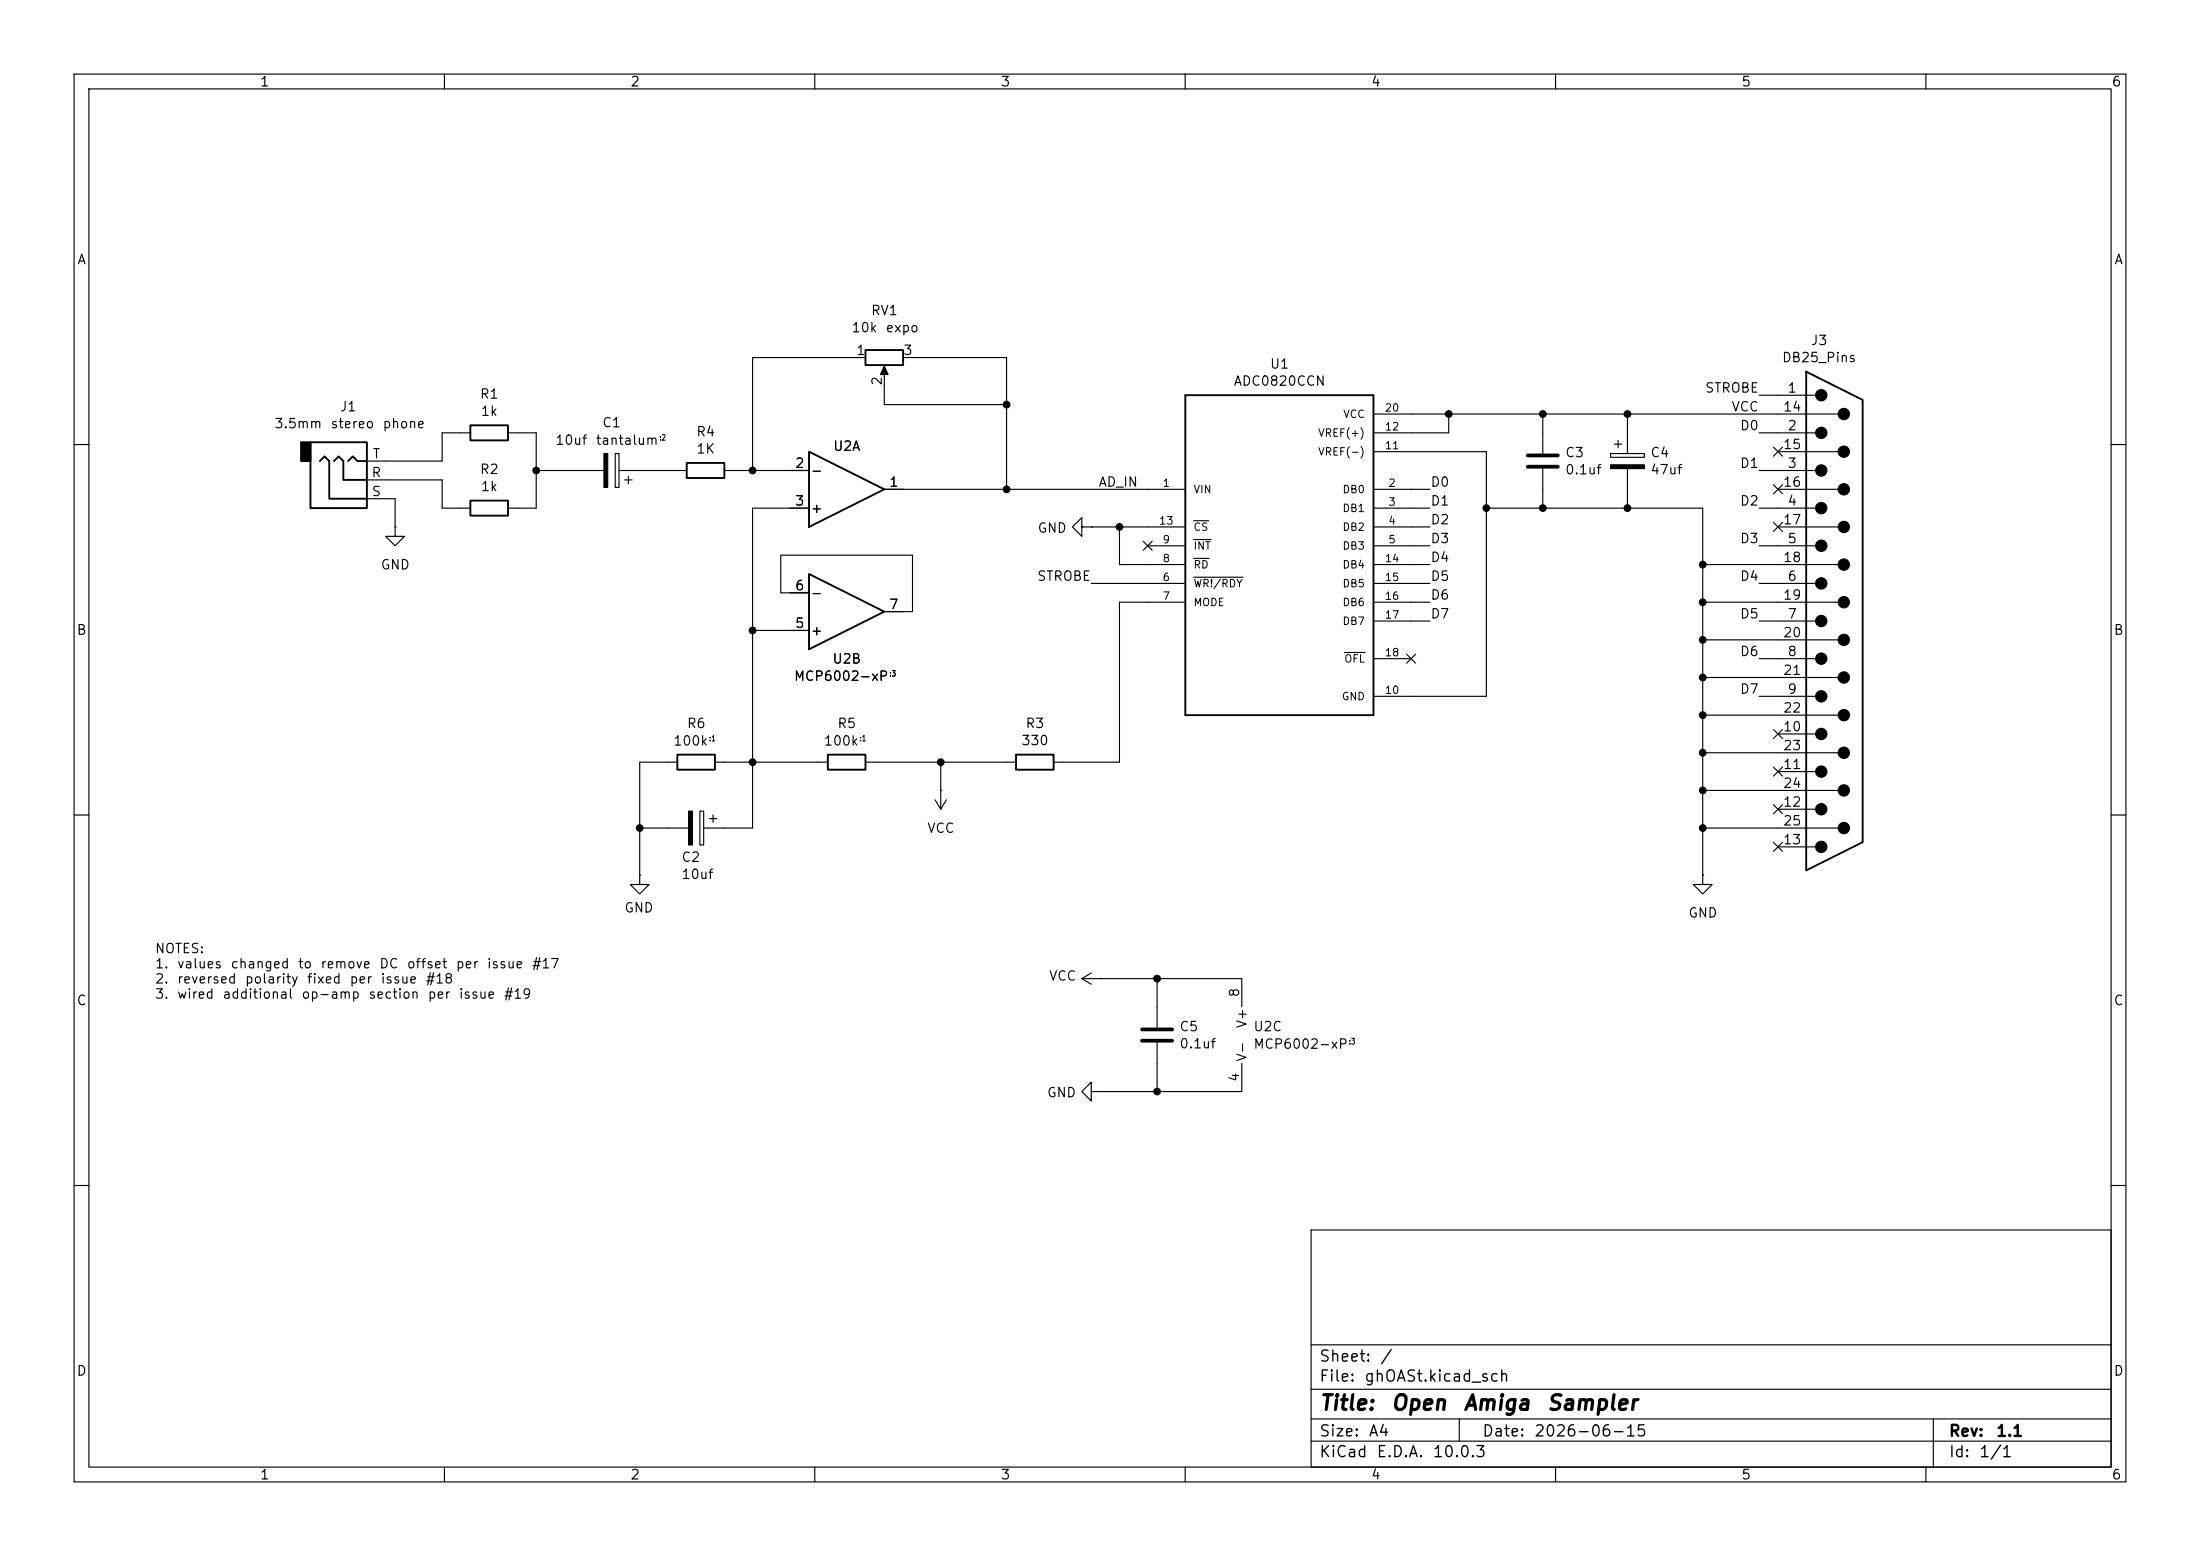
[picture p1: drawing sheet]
<svg xmlns="http://www.w3.org/2000/svg" width="297mm" height="210mm" viewBox="0 0 297 210" stroke-linecap="round" stroke-linejoin="round" font-family="sans-serif">
<g fill="none" stroke="#000" stroke-width=".15">
<path d="M10 10h277v190h-277zM12 12h273v186h-273zM60 10v2M110 10v2M160 10v2M210 10v2M260 10v2M63.5 58.4h-3.8v3.8h-10.2M68.6 58.4h3.8v10.2h-3.8M116.8 48.3h-15.2v15.2M119.4 49.8v4.8h16.5M121.9 48.3h14v17.7"/>
<path d="M185.4 55.9h62.8M195.6 55.9v2.5h-10.2M208.3 55.9v5.3M217.9 59.9h1M218.4 59.4v1.1M219.7 55.9v5.3M237.5 58.4h7.6M237.5 53.3h7.6M10 60h2M49.5 64.8h10.2v3.8h3.8M49.5 67.3h3.8v3.8M53.3 71.1v1.3h1.3l-1.3 1.3-1.2-1.3h1.2"/>
<path d="M53.3 71.1h.1M72.4 63.5h9.1M83.1 61.2h.5v4.6h-.5zM83.6 63.5h9.1M84.3 64.8h1M84.8 64.3v1M97.8 63.5h11.4M109.2 68.6h-7.6v43.2h-6.6M119.4 66h40.6M146 71.1v-1.2l-1.2 1.2 1.2 1.3v-1.3h1.3M147.3 71.1h.1M147.3 71.1h12.7"/>
<path d="M147.3 78.7h12.7M151.1 71.1v5.1h8.9M154.3 73.1l1.2 1.2M154.9 73.7h5.1M155.5 73.1l-1.2 1.2M161.1 77.9h6.7M161.1 75.4h2.1M161.1 72.8h2.4M161.1 70.3h2.1M185.4 66h7.6M185.4 68.6h7.6M185.4 71.1h7.6"/>
<path d="M185.4 73.7h7.6M185.4 78.7h7.6M185.4 76.2h7.6M185.4 61h15.3v33h-15.3M200.7 68.6h29.2v49.5M208.3 63.2v5.4M217.4 61.2h4.6v.5h-4.6zM219.7 63.2v5.4M229.9 76.2h18.3M237.5 68.6h7.6M237.5 73.7h7.6M237.5 78.7h7.6"/>
<path d="M237.5 63.5h7.6M239.4 65.4l1.2 1.2M239.4 60.4l1.2 1.2M239.4 70.5l1.2 1.2M240 66h8.2M240 71.1h8.2M240 61h8.2M240.6 65.4l-1.2 1.2M240.6 60.4l-1.2 1.2M240.6 70.5l-1.2 1.2M285 60h2M101.6 85.1h7.6"/>
<path d="M109.2 80h-3.8v-5.1h17.8v7.7h-3.8M160 81.3h-8.9v21.6h-8.9M181.5 88.1h2.8M185.4 81.3h7.6M185.4 83.8h7.6M185.4 88.9h5.1M189.9 88.3l1.2 1.2M191.1 88.3l-1.2 1.2M229.9 81.3h18.3M229.9 96.5h18.3M229.9 91.4h18.3M229.9 86.4h18.3"/>
<path d="M237.5 94h7.6M237.5 83.8h7.6M237.5 88.9h7.6M239.4 98.5l1.2 1.2M240 99.1h5.1M240.6 98.5l-1.2 1.2M10 110h2M86.4 118.1v1.3h-1.3l1.3 1.3 1.2-1.3h-1.2M86.4 118.1h.1M86.4 111.8h6.6M91.4 102.9h-5v15.2M94.5 109.5h.5v4.5h-.5z"/>
<path d="M95.8 110.5h1M96.3 110v1M96.5 102.9h15.3M116.8 102.9h20.4M126.2 108l.8 1.2M127 106.7h.1M127 102.9v6.3M127.8 108l-.8 1.2M229.9 118.1v1.3h1.2l-1.2 1.3-1.3-1.3h1.3M229.9 118.1h.1M229.9 111.8h18.3M229.9 106.7h18.3"/>
<path d="M229.9 101.6h18.3M239.4 108.6l1.2 1.2M239.4 113.7l1.2 1.2M239.4 103.5l1.2 1.2M240 114.3h5.1M240 109.2h5.1M240 104.1h5.1M240.6 108.6l-1.2 1.2M240.6 113.7l-1.2 1.2M240.6 103.5l-1.2 1.2M285 110h2M146 132.1h21.6v3.8"/>
<path d="M146 132.1l1.3 .7M147.3 131.3l-1.3 .8M148.6 132.1h.1M156.2 132.1v6.6M147.3 147.3v-1.2l-1.3 1.2 1.3 1.3v-1.3h1.3M148.6 147.3h.1M156.2 140.7v6.6M167.6 143.5v3.8h-19M10 160h2M177 166h108v32h-108zM285 160h2M60 198v2"/>
<path d="M110 198v2M160 198v2M177 194.5h108M177 191.5h108M177 187.5h108M177 181.5h108M197 191.5v3M210 198v2M260 198v2M261 191.5v6.5"/>
</g>
<g fill="none" stroke="#000" stroke-width=".25">
<path d="M41.9 59.7h7.6v8.9h-7.6zM63.5 57.4h5.1v2h-5.1zM116.8 47.2h5.1v2.1h-5.1zM160 53.3h25.4v43.2h-25.4zM243.8 50.2l7.7 3.8v59.7l-7.7 3.8zM43.2 62.2l.6-.6 .6 .6v5.1h5.1M45.1 62.2l.6-.6 .7 .6v2.6h3.1M47 62.2l.6-.6 .7 .6h1.2M63.5 67.6h5.1v2h-5.1zM92.7 62.5h5.1v2h-5.1zM109.2 77.5l10.2 5.1-10.2 5zM109.2 61l10.2 5-10.2 5.1z"/>
<path d="M91.4 101.9h5.1v2h-5.1zM111.8 101.9h5v2h-5zM137.2 101.9h5v2h-5z"/>
</g>
<g fill="#000" stroke="#000" stroke-width=".15">
<path d="M119.4 49.4l.5 1.1h-1zM81.5 61.2h.5v4.6h-.5zM217.4 62.7h4.6v.5h-4.6zM93 109.5h.5v4.5h-.5z"/>
<circle cx="245.9" cy="53.3" r=".76"/>
<circle cx="245.9" cy="58.4" r=".76"/>
<circle cx="248.9" cy="55.9" r=".76"/>
<circle cx="245.9" cy="68.6" r=".76"/>
<circle cx="245.9" cy="73.7" r=".76"/>
<circle cx="245.9" cy="63.5" r=".76"/>
<circle cx="245.9" cy="78.7" r=".76"/>
<circle cx="248.9" cy="71.1" r=".76"/>
<circle cx="248.9" cy="66" r=".76"/>
<circle cx="248.9" cy="76.2" r=".76"/>
<circle cx="248.9" cy="61" r=".76"/>
<circle cx="245.9" cy="99.1" r=".76"/>
<circle cx="245.9" cy="94" r=".76"/>
<circle cx="245.9" cy="83.8" r=".76"/>
<circle cx="245.9" cy="88.9" r=".76"/>
<circle cx="248.9" cy="96.5" r=".76"/>
<circle cx="248.9" cy="91.4" r=".76"/>
<circle cx="248.9" cy="81.3" r=".76"/>
<circle cx="248.9" cy="86.4" r=".76"/>
<circle cx="245.9" cy="109.2" r=".76"/>
<circle cx="245.9" cy="114.3" r=".76"/>
<circle cx="245.9" cy="104.1" r=".76"/>
<circle cx="248.9" cy="106.7" r=".76"/>
<circle cx="248.9" cy="111.8" r=".76"/>
<circle cx="248.9" cy="101.6" r=".76"/>
</g>
<path d="M206.2 61.5h4.1M206.2 63h4.1M154.2 138.9h4M154.2 140.5h4" fill="none" stroke="#000" stroke-width=".51"/>
<path d="M40.6 59.7h1.3v2.5h-1.3z" fill="#000" stroke="#000" stroke-width=".25"/>
<g fill="#000" stroke="#000" stroke-width=".14">
<circle cx="135.9" cy="54.6" r=".46"/>
<circle cx="195.6" cy="55.9" r=".46"/>
<circle cx="208.3" cy="55.9" r=".46"/>
<circle cx="219.7" cy="55.9" r=".46"/>
<circle cx="72.4" cy="63.5" r=".46"/>
<circle cx="101.6" cy="63.5" r=".46"/>
<circle cx="135.9" cy="66" r=".46"/>
<circle cx="151.1" cy="71.1" r=".46"/>
<circle cx="200.7" cy="68.6" r=".46"/>
<circle cx="208.3" cy="68.6" r=".46"/>
<circle cx="219.7" cy="68.6" r=".46"/>
<circle cx="229.9" cy="76.2" r=".46"/>
<circle cx="101.6" cy="85.1" r=".46"/>
<circle cx="229.9" cy="81.3" r=".46"/>
<circle cx="229.9" cy="86.4" r=".46"/>
<circle cx="229.9" cy="91.4" r=".46"/>
<circle cx="229.9" cy="96.5" r=".46"/>
<circle cx="86.4" cy="111.8" r=".46"/>
<circle cx="101.6" cy="102.9" r=".46"/>
<circle cx="127" cy="102.9" r=".46"/>
<circle cx="229.9" cy="106.7" r=".46"/>
<circle cx="229.9" cy="111.8" r=".46"/>
<circle cx="229.9" cy="101.6" r=".46"/>
<circle cx="156.2" cy="132.1" r=".46"/>
<circle cx="156.2" cy="147.3" r=".46"/>
</g>
<g font-size="2">
<text x="178" y="190.8">Title:</text>
<text x="187.7" y="190.8">Open</text>
<text x="197.4" y="190.8">Amiga</text>
<text x="208.7" y="190.8">Sampler</text>
</g>
<g font-size="1.5">
<text x="178" y="184.2">Sheet:</text>
<text x="186.2" y="184.2">/</text>
<text x="178" y="186.9">File:</text>
<text x="184.1" y="186.9">ghOASt.kicad_sch</text>
<text x="178" y="197.1">KiCad</text>
<text x="178" y="194.3">Size:</text>
<text x="184.7" y="194.3">A4</text>
<text x="185.7" y="197.1">E.D.A.</text>
<text x="193.3" y="197.1">10.0.3</text>
<text x="200" y="194.3">Date:</text>
<text x="207" y="194.3">2026-06-15</text>
<text x="263" y="194.3">Rev:</text>
<text x="263" y="197.1">Id:</text>
<text x="267.1" y="197.1">1/1</text>
<text x="269.4" y="194.3">1.1</text>
</g>
<g font-size="1.3">
<text x="35" y="12">1</text>
<text x="85" y="12">2</text>
<text x="135" y="12">3</text>
<text x="185" y="12">4</text>
<text x="235" y="12">5</text>
<text x="285" y="12">6</text>
<text x="10.3" y="36">A</text>
<text x="285.3" y="36">A</text>
<text x="114.9" y="45.2">10k</text>
<text x="117.5" y="42.9">RV1</text>
<text x="119.5" y="45.2">expo</text>
<text x="244.4" y="46.9">J3</text>
<text x="115.5" y="48.2">1</text>
<text x="119.4" y="52.1" transform="rotate(-90 119.4 52.1)">2</text>
<text x="121.8" y="48.2">3</text>
<text x="166.4" y="52.4">ADC0820CCN</text>
<text x="171.3" y="50.1">U1</text>
<text x="230.1" y="53.3">STROBE</text>
<text x="240.5" y="49.2">DB25_Pins</text>
<text x="241.2" y="53.3">1</text>
<text x="36.9" y="58.1">3.5mm</text>
<text x="44.5" y="58.1">stereo</text>
<text x="45.8" y="55.8">J1</text>
<text x="51.6" y="58.1">phone</text>
<text x="64.7" y="54.1">R1</text>
<text x="64.8" y="56.4">1k</text>
<text x="81.2" y="58">C1</text>
<text x="93.9" y="59.2">R4</text>
<text x="233.7" y="55.8">VCC</text>
<text x="234.8" y="58.4">D0</text>
<text x="240.6" y="55.9">14</text>
<text x="241.2" y="58.4">2</text>
<text x="50.1" y="64.7">R</text>
<text x="50.2" y="62.2">T</text>
<text x="64.7" y="64.3">R2</text>
<text x="74.9" y="60.4">10uf</text>
<text x="80.3" y="60.4">tantalum</text>
<text x="93.9" y="61.5">1K</text>
<text x="107.2" y="63.5">2</text>
<text x="109.3" y="64.5">-</text>
<text x="112.4" y="61.2">U2A</text>
<text x="211.2" y="62">C3</text>
<text x="211.2" y="64.3">0.1uf</text>
<text x="222.7" y="62">C4</text>
<text x="222.7" y="64.3">47uf</text>
<text x="234.8" y="63.5">D1</text>
<text x="240.6" y="60.9">15</text>
<text x="241.2" y="63.5">3</text>
<text x="50.1" y="67.3">S</text>
<text x="64.8" y="66.6">1k</text>
<text x="107.2" y="68.6">3</text>
<text x="109.3" y="69.6">+</text>
<text x="119.9" y="66">1</text>
<text x="148.2" y="66">AD_IN</text>
<text x="193" y="71.1">D2</text>
<text x="193" y="68.5">D1</text>
<text x="193" y="66">D0</text>
<text x="234.8" y="68.5">D2</text>
<text x="240.6" y="66">16</text>
<text x="240.6" y="71.1">17</text>
<text x="241.2" y="68.6">4</text>
<text x="51.3" y="77.2">GND</text>
<text x="140" y="72.2">GND</text>
<text x="193" y="73.6">D3</text>
<text x="193" y="76.2">D4</text>
<text x="234.8" y="73.6">D3</text>
<text x="240.6" y="76.2">18</text>
<text x="241.2" y="73.6">5</text>
<text x="107.2" y="80">6</text>
<text x="109.3" y="81">-</text>
<text x="119.9" y="82.5">7</text>
<text x="139.9" y="78.7">STROBE</text>
<text x="193" y="83.8">D7</text>
<text x="193" y="81.2">D6</text>
<text x="193" y="78.7">D5</text>
<text x="234.8" y="78.7">D4</text>
<text x="234.8" y="83.8">D5</text>
<text x="240.6" y="81.3">19</text>
<text x="241.2" y="78.7">6</text>
<text x="241.2" y="83.8">7</text>
<text x="10.3" y="86">B</text>
<text x="107.2" y="85.1">5</text>
<text x="109.3" y="86.1">+</text>
<text x="112.3" y="89.9">U2B</text>
<text x="234.8" y="88.9">D6</text>
<text x="240.6" y="86.3">20</text>
<text x="241.2" y="88.9">8</text>
<text x="285.3" y="86">B</text>
<text x="107.1" y="92.2">MCP6002-xP</text>
<text x="234.8" y="93.9">D7</text>
<text x="240.6" y="91.4">21</text>
<text x="241.2" y="94">9</text>
<text x="90.8" y="100.9">100k</text>
<text x="92.6" y="98.6">R6</text>
<text x="111.1" y="100.9">100k</text>
<text x="113" y="98.6">R5</text>
<text x="137.8" y="100.9">330</text>
<text x="138.4" y="98.6">R3</text>
<text x="240.6" y="99">10</text>
<text x="240.6" y="96.5">22</text>
<text x="240.6" y="101.6">23</text>
<text x="240.6" y="104.1">11</text>
<text x="240.6" y="106.7">24</text>
<text x="125.1" y="112.7">VCC</text>
<text x="240.6" y="109.2">12</text>
<text x="240.6" y="111.7">25</text>
<text x="91.9" y="116.6">C2</text>
<text x="91.9" y="119">10uf</text>
<text x="240.6" y="114.3">13</text>
<text x="84.2" y="123.5">GND</text>
<text x="227.8" y="124.2">GND</text>
<text x="20.8" y="129">NOTES:</text>
<text x="20.8" y="131">1.</text>
<text x="23.8" y="131">values</text>
<text x="31" y="131">changed</text>
<text x="40.1" y="131">to</text>
<text x="43.2" y="131">remove</text>
<text x="51.1" y="131">DC</text>
<text x="54.8" y="131">offset</text>
<text x="61.4" y="131">per</text>
<text x="65.6" y="131">issue</text>
<text x="71.7" y="131">#17</text>
<text x="10.3" y="136">C</text>
<text x="20.8" y="133.1">2.</text>
<text x="20.8" y="135.1">3.</text>
<text x="23.8" y="133.1">reversed</text>
<text x="23.8" y="135.1">wired</text>
<text x="29.9" y="135.1">additional</text>
<text x="33" y="133.1">polarity</text>
<text x="40.6" y="135.1">op-amp</text>
<text x="41.3" y="133.1">fixed</text>
<text x="47.1" y="133.1">per</text>
<text x="49.6" y="135.1">section</text>
<text x="51.3" y="133.1">issue</text>
<text x="57.4" y="133.1">#18</text>
<text x="57.6" y="135.1">per</text>
<text x="61.8" y="135.1">issue</text>
<text x="67.9" y="135.1">#19</text>
<text x="141.5" y="132.7">VCC</text>
<text x="167.6" y="134.7" transform="rotate(-90 167.6 134.7)">8</text>
<text x="285.3" y="136">C</text>
<text x="159.1" y="139.5">C5</text>
<text x="159.1" y="141.8">0.1uf</text>
<text x="168.6" y="143.4" transform="rotate(-90 168.6 143.4)">V-</text>
<text x="168.6" y="138.9" transform="rotate(-90 168.6 138.9)">V+</text>
<text x="169.1" y="141.9">MCP6002-xP</text>
<text x="169.1" y="139.5">U2C</text>
<text x="141.3" y="148.4">GND</text>
<text x="167.6" y="146.1" transform="rotate(-90 167.6 146.1)">4</text>
<text x="10.3" y="186">D</text>
<text x="285.3" y="186">D</text>
<text x="35" y="200">1</text>
<text x="85" y="200">2</text>
<text x="135" y="200">3</text>
<text x="185" y="200">4</text>
<text x="235" y="200">5</text>
<text x="285" y="200">6</text>
</g>
<g font-size="1">
<text x="177.9" y="59.2">VREF(+)</text>
<text x="181.2" y="56.7">VCC</text>
<text x="186.9" y="58.3">12</text>
<text x="186.9" y="55.8">20</text>
<text x="156.9" y="66">1</text>
<text x="177.9" y="61.7">VREF(-)</text>
<text x="186.9" y="60.9">11</text>
<text x="187.3" y="66">2</text>
<text x="156.4" y="71">13</text>
<text x="161" y="66.8">VIN</text>
<text x="161" y="71.9">CS</text>
<text x="181.2" y="66.8">DB0</text>
<text x="181.2" y="69.4">DB1</text>
<text x="181.2" y="71.9">DB2</text>
<text x="187.3" y="68.5">3</text>
<text x="187.3" y="71">4</text>
<text x="156.9" y="76.1">8</text>
<text x="156.9" y="73.6">9</text>
<text x="161" y="77">RD</text>
<text x="161" y="74.4">INT</text>
<text x="181.2" y="74.4">DB3</text>
<text x="181.2" y="77">DB4</text>
<text x="186.9" y="76.1">14</text>
<text x="187.3" y="73.6">5</text>
<text x="156.9" y="78.7">6</text>
<text x="156.9" y="81.2">7</text>
<text x="161" y="79.5">WR!/RDY</text>
<text x="161" y="82.1">MODE</text>
<text x="181.2" y="79.5">DB5</text>
<text x="181.2" y="82.1">DB6</text>
<text x="186.9" y="78.7">15</text>
<text x="186.9" y="81.2">16</text>
<text x="186.9" y="83.7">17</text>
<text x="181.2" y="84.6">DB7</text>
<text x="181.4" y="89.7">OFL</text>
<text x="186.9" y="88.8">18</text>
<text x="181.1" y="94.8">GND</text>
<text x="186.9" y="93.9">10</text>
</g>
<g font-size=".8">
<text x="88.9" y="59.6">:2</text>
<text x="120" y="91.5">:3</text>
<text x="95.7" y="100.2">:1</text>
<text x="116" y="100.2">:1</text>
<text x="182" y="141.1">:3</text>
</g>
</svg>
